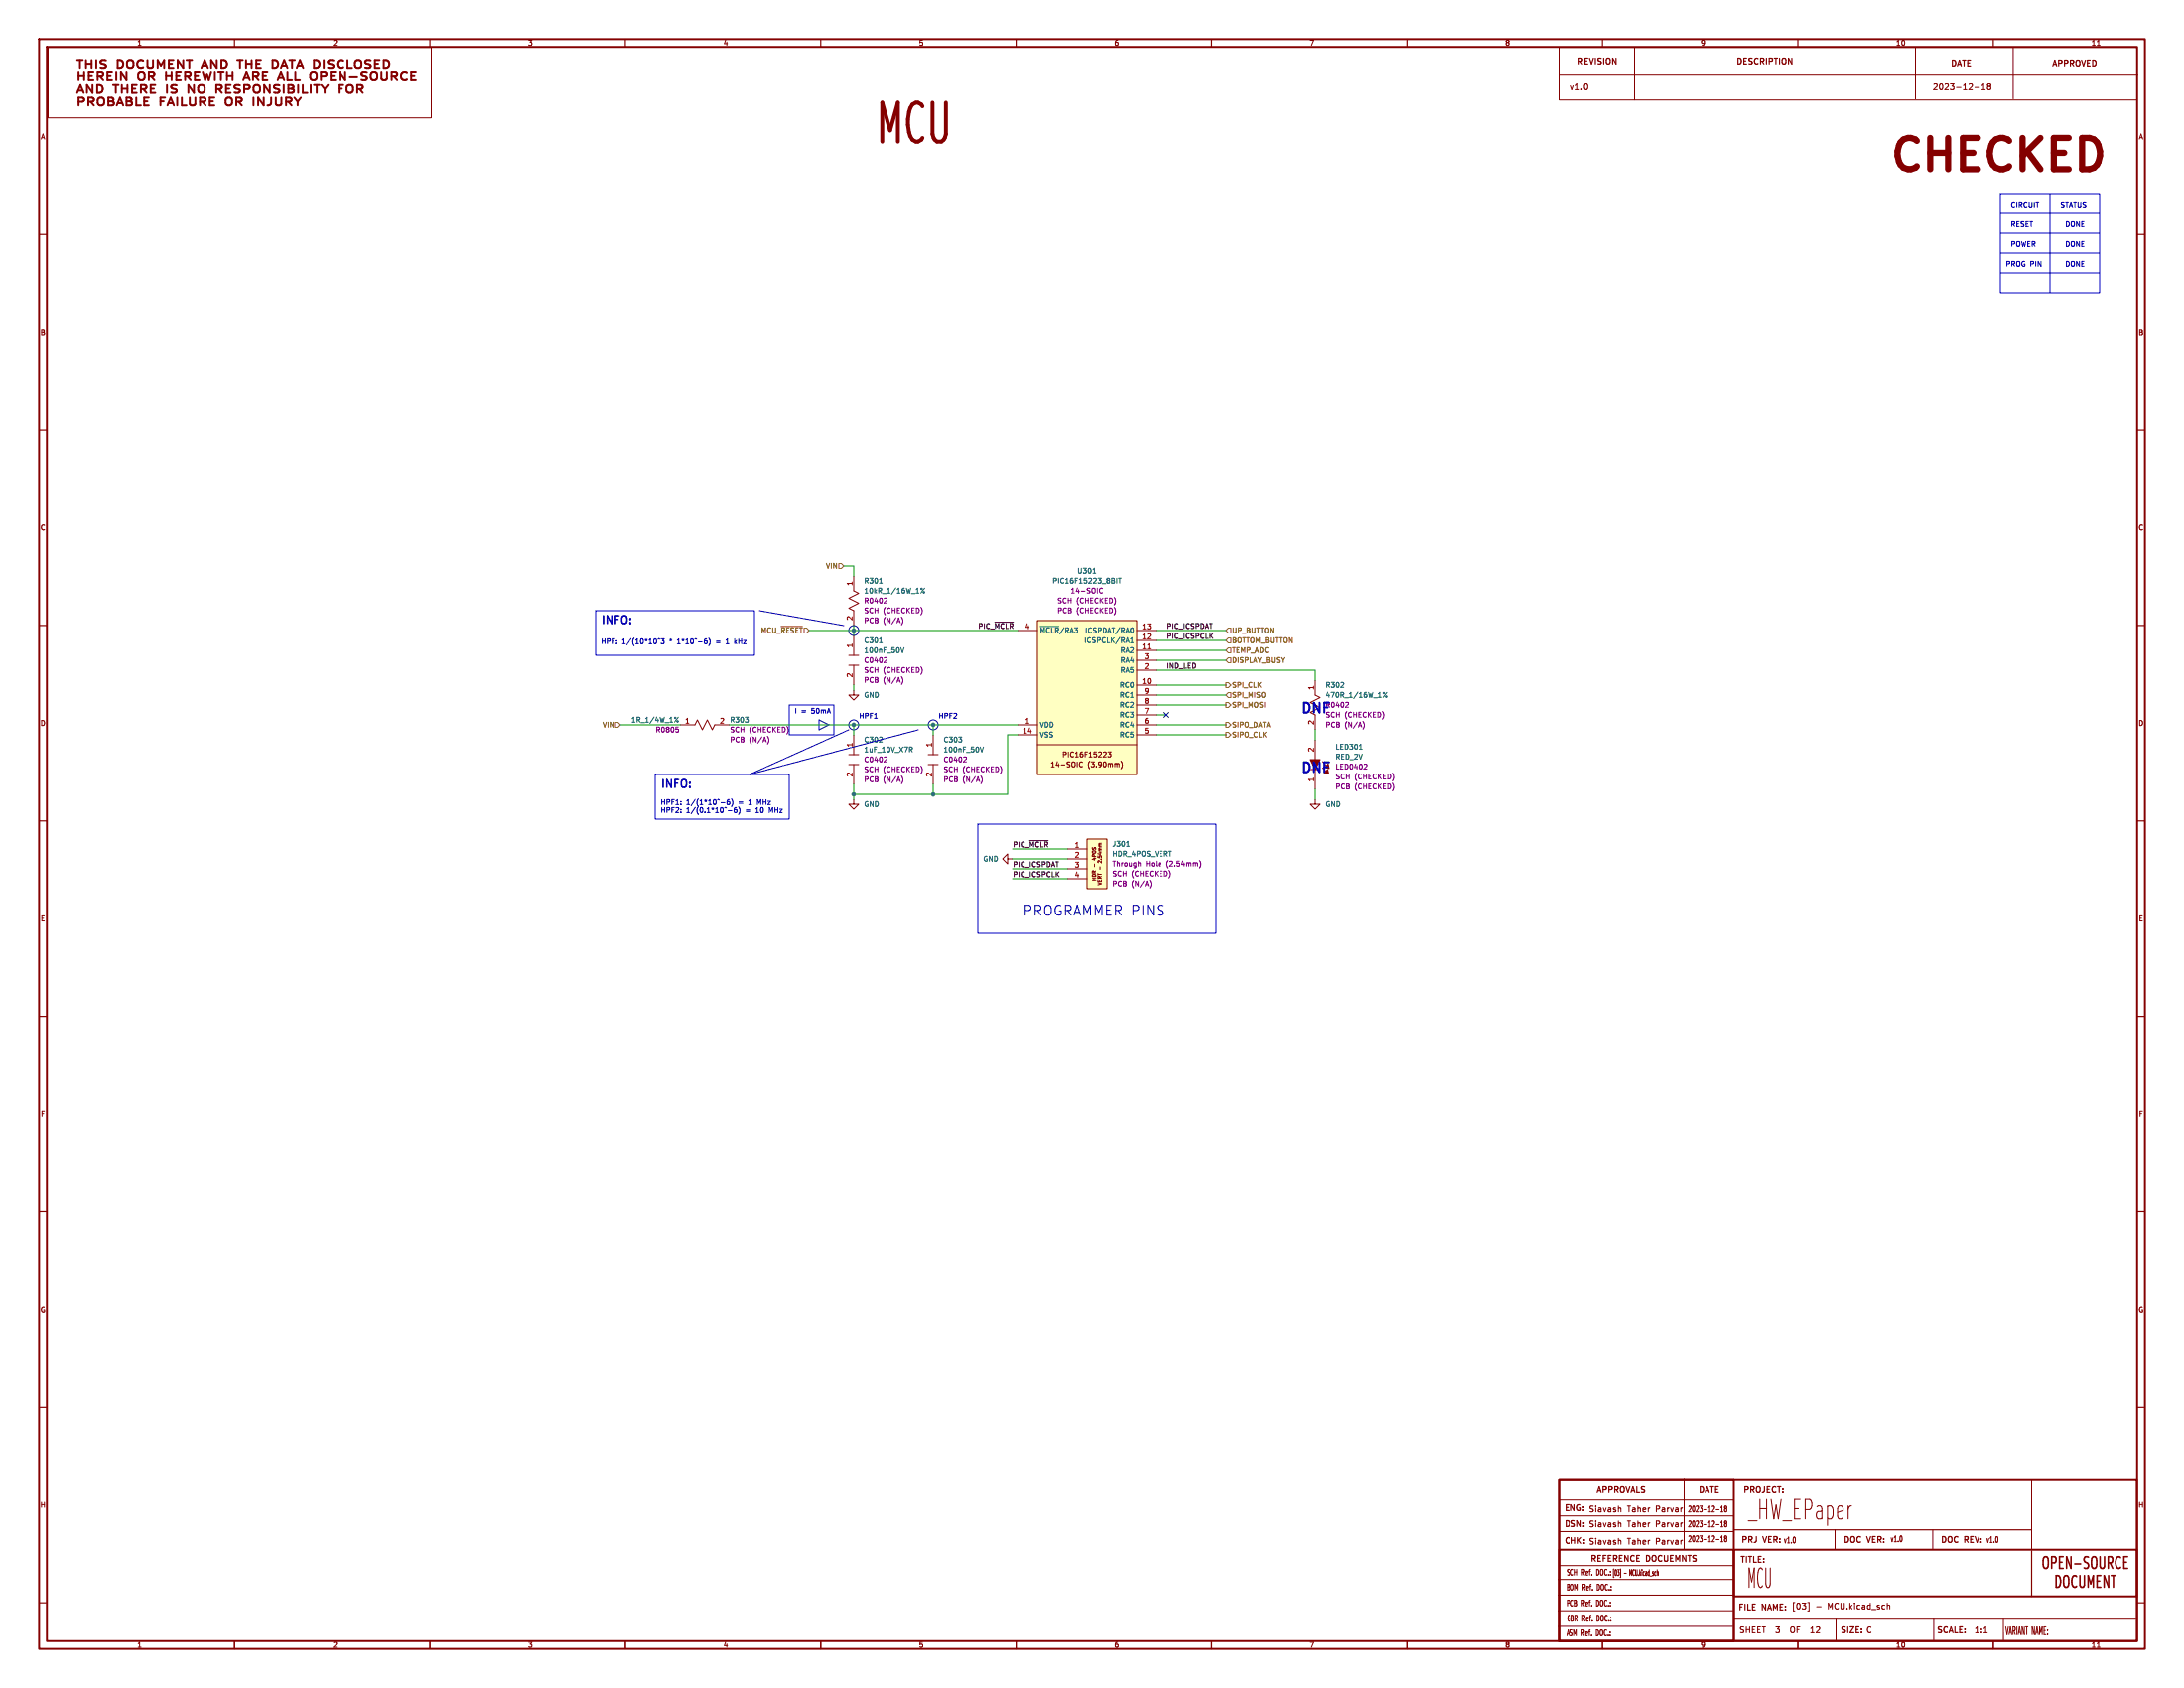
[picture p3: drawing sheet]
<svg xmlns="http://www.w3.org/2000/svg" width="559mm" height="432mm" viewBox="0 0 559 432" stroke-linecap="round" stroke-linejoin="round" font-family="sans-serif">
<g fill="none" stroke="#840000" stroke-width=".5">
<path d="M10 10h538.8v411.8h-538.8zM12 12h534.8v407.8h-534.8zM19.7 15.3h1.5M20.1 18.5v2M20.1 19.5h1.4M20.5 15.3v2M21.5 18.5v2M22 15.3v2M22 16.3h1.4M22.7 19.5h.9M23.4 15.3v2M23.9 18.5h-1.2v2"/>
<path d="M24.6 15.3v2M25 19.6l1.2-.1 .2-.6-.5-.4h-.9v2M25.6 19.6l.8 .9M27.1 15.4a1.04 1.04 0 0 0-1.4 .3l.2 .5 1.1 .4v.5a1.18 1.18 0 0 1-1.3 .1M27.5 19.5h.8M28.7 18.5h-1.2v2h1.2M29.7 18.5v2M30.1 15.3a1.07 1.07 0 0 1 1.4 1 1.07 1.07 0 0 1-1.4 1zM32.4 18.5v2l-1.5-2v2M32.6 15.6a.88 .88 0 0 1 .9-.3 .88 .88 0 0 1 .6 .7v.7a.85 .85 0 0 1-.8 .7 .85 .85 0 0 1-.8-.7zM36.6 15.5a.99 .99 0 0 0-1.5 .8 .99 .99 0 0 0 1.5 .8M37.7 15.3v1.6l.5 .4h.5l.4-.4v-1.6"/>
<path d="M38.1 19.6l1.2-.1 .2-.6-.5-.4h-.9v2M38.7 19.6l.8 .9M40.3 17.3v-2l.9 1.5 .8-1.5v2M42.5 19.5h1.4M42.5 18.5v2M43.2 16.3h.8M43.9 18.5v2M44.4 15.3h-1.2v2h1.2M45.1 19.5h.8M46.3 18.5h-1.2v2M46.9 15.3v2l-1.4-2v2M47.4 19.6l1.2-.1 .2-.6-.5-.4h-.9v2"/>
<path d="M47.7 15.3h1.4M48 19.6l.8 .9M48.4 15.3v2M49.9 19.5h.8M51.1 18.5h-1.2v2M51.5 17.3l.9-2 .8 2M51.8 16.8h1.2M51.9 18.5l.6 2 .5-1.4 .4 1.4 .6-2M55 18.5v2M55.5 15.3v2l-1.5-2v2M55.8 18.5h1.4M56.5 18.5v2"/>
<path d="M56.6 15.3a1.07 1.07 0 0 1 1.5 1 1.07 1.07 0 0 1-1.5 1zM58.1 18.5v2M58.1 19.5h1.4M59.5 18.5v2M60.7 15.3h1.4M61.4 15.3v2M62.5 20h1.2M63 16.3h1.4M63 15.3v2M64.4 15.3v2M64.7 19.6l1.2-.1 .3-.6-.5-.4h-1v2M65.3 19.6l.9 .9"/>
<path d="M65.6 16.3h.8M66.8 15.3h-1.2v2h1.2M67.2 19.5h.9M68.4 18.5h-1.2v2M69.7 15.3a1.07 1.07 0 0 1 1.5 1 1.07 1.07 0 0 1-1.5 1zM71.3 20h1.2M71.9 17.3l.8-2 .9 2M72.1 16.8h1.2M73.6 18.5v2M74 15.3h1.5M74.7 15.3v2M75.6 18.5v2"/>
<path d="M75.9 17.3l.9-2 .8 2M76.2 16.8h1.2M80.3 15.3a1.07 1.07 0 0 1 1.5 1 1.07 1.07 0 0 1-1.5 1zM82.1 19.6l1.2-.1 .3-.6-.5-.4h-1v2M82.8 15.3v2M84.6 19.5h.9M85.3 15.4a1.04 1.04 0 0 0-1.4 .3l.2 .5 1.1 .4v.5a1.18 1.18 0 0 1-1.3 .1M85.8 18.5h-1.2v2M87.8 15.5a.99 .99 0 0 0-1.5 .8 .99 .99 0 0 0 1.5 .8M88.3 18.5v2l-1.4-2v2M88.9 15.3v2h1.2M89.5 19.8h1.9"/>
<path d="M90.9 15.6a.88 .88 0 0 1 .9-.3 .88 .88 0 0 1 .7 .7v.7a.85 .85 0 0 1-.9 .7 .85 .85 0 0 1-.8-.7zM93.9 18.6a1.04 1.04 0 0 0-1.4 .3l.2 .5 1.1 .4 .1 .4M94.9 15.4a1.04 1.04 0 0 0-1.5 .3l.3 .5 1 .4v.5a1.18 1.18 0 0 1-1.3 .1M95.9 16.3h.9M97.1 15.3h-1.2v2h1.2M97.6 18.5v1.7M98.2 15.3a1.07 1.07 0 0 1 1.4 1 1.07 1.07 0 0 1-1.4 1zM99 18.5v1.7M100.2 19.6l1.2-.1 .2-.6-.4-.4h-1v2M100.8 19.6l.8 .9M104.1 18.7a.99 .99 0 0 0-1.2 .1 .99 .99 0 0 0-.2 1.3M105.2 19.5h.9"/>
<path d="M106.4 18.5h-1.2v2h1.2M20.1 26l1.2-.1 .2-.5-.4-.4h-1v2M22.6 26l1.2-.1 .2-.5-.4-.4h-1v2M23.2 26l.8 1M25.1 25.3a.88 .88 0 0 1 .9-.3 .88 .88 0 0 1 .6 .7v.6a.85 .85 0 0 1-.8 .7 .85 .85 0 0 1-.8-.7zM27.7 25h.9l.4 .4-.1 .4-.3 .1 .5 .4-.2 .6-1.2 .1zM27.7 25.9h.9M28.9 21.8h1.4M29.9 27l.8-2 .8 2M30.1 26.4h1.2M32.4 25h.8l.5 .4-.1 .4-.4 .1 .6 .4-.2 .6-1.2 .1zM32.4 25.9h.8"/>
<path d="M34.9 25v2h1.2M35.5 20.3a1.19 1.19 0 0 1 .4-1.8 .82 .82 0 0 1 1.1 .7l-.1 1.1M36.9 25.9h.8M38.1 25h-1.2v2h1.2M41.1 25.9h.8M42.2 25h-1.1v2M42.8 27l.9-2 .8 2M43.1 26.4h1.2M45.3 25v2M46.5 25v2h1.2M48.6 25v1.6l.4 .4h.5l.5-.4v-1.6M51.1 21.9a.97 .97 0 0 1 1.1 .2"/>
<path d="M51.2 26l1.2-.1 .2-.5-.5-.4h-.9v2M51.8 26l.8 1M52.2 23.5a.96 .96 0 0 1-1.1 .2M53.7 25.9h.8M54.9 25h-1.2v2h1.2M57.8 25.3a.88 .88 0 0 1 .9-.3 .88 .88 0 0 1 .7 .7v.6a.85 .85 0 0 1-.8 .7 .85 .85 0 0 1-.9-.7zM60.5 26l1.1-.1 .3-.5-.5-.4h-.9v2M60.9 22.8l.5 .4-.1 .4-.4 .2M61.1 26l.8 1M61.1 21.8l.3 .1M62.2 20.5l.9-2 .8 2M64.9 25v2"/>
<path d="M67.5 25v2l-1.4-2v2M69.4 25v1.4a.8 .8 0 0 1-1 .6M70.6 22.7l.7 .2 .2 .5-.4 .4h-.6M70.6 21.8l.9 .1M70.6 25v1.6l.5 .4h.4l.5-.4v-1.6M71.1 20.5l.8-2 .8 2M73.2 26l1.2-.1 .2-.5-.5-.4h-.9v2M73.8 26l.8 1M75.3 25l.9 1M76.2 26v1M77 25l-.8 1M79.5 20.3a1.19 1.19 0 0 1 .5-1.8 .82 .82 0 0 1 1.1 .7l-.2 1.1"/>
<path d="M82.2 21.8l.9 1M83.1 22.8v1M83.9 21.8l-.8 1M95 20.3a1.19 1.19 0 0 1 .5-1.8 .82 .82 0 0 1 1 .7l-.1 1.1M398.9 378.6h147.8v41.2h-147.8zM398.9 378.6h44.7v41.2h-44.7zM398.9 396.4h44.7v23.4h-44.7zM443.6 396.4h103.1v12h-103.1z"/>
</g>
<g fill="none" stroke="#840000" stroke-width=".3">
<path d="M60 10v2M110 10v2M160 10v2M210 10v2M260 10v2M310 10v2M360 10v2M410 10v2M460 10v2M510 10v2M10 60h2M546.8 60h2"/>
<path d="M10 110h2M546.8 110h2M10 160h2M546.8 160h2M10 210h2M546.8 210h2M10 260h2M546.8 260h2M10 310h2M546.8 310h2M10 360h2M546.8 360h2"/>
<path d="M443.6 391.3h76.2M519.8 396.7v11.7M10 410h2M60 419.8v2M110 419.8v2M160 419.8v2M210 419.8v2M260 419.8v2M310 419.8v2M360 419.8v2M410 419.8v2M460 419.8v2"/>
<path d="M510 419.8v2M546.8 410h2"/>
</g>
<g fill="none" stroke="#840000" stroke-width=".25">
<path d="M12.3 12.1h98.1v18h-98.1zM398.9 12.1h147.8v13.5h-147.8zM398.9 19.2h148.1M418.2 12.1v13.5M490.1 12.1v13.2M515.1 12.1v13.2M536.6 11.6h.7M505.3 22.4h1.1M507.1 23h.8M507.1 21.9l.4-.4v1.5M508.8 22.1l-.3 .3 .1 .4 .2 .2 .4-.1 .2-.2-.1-.5-.2-.1M508.8 22.1l-.3-.3 .3-.3h.4l.2 .2-.3 .4"/>
<path d="M508.8 22.1h.3M218.4 147.3v3.8l1.3 .7-2.5 1.2 2.5 1.3-2.5 1.3 1.2 .6v3.8M265.4 158.8h25.4v39.3h-25.4zM217.2 167.6h2.5M217.2 170.2h2.5M218.4 176.5v1.3h1.3l-1.3 1.3-1.2-1.3h1.2M218.4 162.6v5M218.4 170.2v5.1M260.3 161.3h5.1M290.8 175.3h5.1M290.8 166.4h5.1M290.8 163.8h5.1"/>
<path d="M290.8 161.3h5.1M290.8 171.5h5.1M290.8 168.9h5.1M290.8 177.8h5.1M336.5 174v3.8l1.3 .6-2.5 1.3 2.5 1.3-2.5 1.2 1.2 .7v3.8M174 185.4h3.8l.6-1.2 1.3 2.5 1.3-2.5 1.2 2.5 .7-1.3h3.8M217.2 193h2.5M217.2 195.6h2.5M218.4 188v5M218.4 195.6v5.1M237.5 193h2.5M237.5 195.6h2.5"/>
<path d="M238.8 188v5M238.8 195.6v5.1M260.3 185.4h5.1M260.3 188h5.1M265.4 190.5h25.4M277 195a.56 .56 0 0 0-.8 .5 .56 .56 0 0 0 .8 .5M283.5 192.3h.7l-.4 .5 .4 .2v.5h-.7M286.8 194.7a1.46 1.46 0 0 1 0 1.9M290.8 185.4h5.1M290.8 188h5.1M290.8 182.9h5.1M290.8 180.3h5.1"/>
<path d="M336.5 189.2v5.1M336.5 196.9v5M218.4 204.5v1.2h1.3l-1.3 1.3-1.2-1.3h1.2M257.8 219.7v-1.3l-1.3 1.3 1.3 1.3v-1.3h1.3M273 217.2h5.1M273 219.7h5.1M278.1 214.6h5.1v12.7h-5.1zM279.5 216.8l.1 .5h.2l.4-.5 .1 .5M279.6 217.7h.6l.1 .4-.7 .1zM279.8 219.6h.6M279.9 219.1v-.4l-.3-.1-.1 .5h.9M280.1 219.4v.6l-.7-.2"/>
<path d="M280.9 218.9v.5h.4M281.2 217.7h.6M281.2 218.1h.6M281.2 217.6l.1 .1M281.2 216.5h.6M281.3 219.4v-.4l.3-.1 .2 .2-.1 .3M281.3 219.4h.1M281.3 217.3h.5M281.3 216.9h.5M281.3 216.1l-.1 .4M281.3 216.1h.5M281.5 218v.6l-.6-.2"/>
<path d="M281.7 219.8h.1M281.8 215.7l-.6 .1 .1 .3M336.5 204.5v1.2h1.3l-1.3 1.3-1.2-1.3h1.2M273 222.3h5.1M273 224.8h5.1M279.5 225.1h.9M279.5 224.6h.9M279.6 223.8a.46 .46 0 0 1 .5-.1 .46 .46 0 0 1 .3 .5h-.9zM279.9 224.6v.5M279.9 223.3v-.4l-.3-.1-.1 .5h.9M280 221v.7M280.4 222.8l-.5 .3"/>
<path d="M280.9 223.6h.9M280.9 225.8l.9 .3-.9 .3M280.9 225v.5h.9v-.5M280.9 223.4v.5M281.3 224.2h-.4v.5h.9M281.3 224.2h.1M281.3 225.2v.3M281.3 224.2l.1 .5M281.4 221.7v.7M281.8 220.2v.5l-.6-.5-.3 .1 .1 .4M281.8 224.2l-.4 .3M430.9 378.4v17.8"/>
<path d="M519.8 378.6v17.6M398.9 383.7h44.7M398.9 387.8h44.7M398.9 391.8h44.7M414.3 385.8l.4 .2v.8M414.3 389.6l.4 .2v.8M414.3 394l.4 .2v.8M439.1 390h.8M439.1 386.2h.8M439.1 393.8h.8M440.3 390.6h.6M440.3 385.7l.3-.4v1.5"/>
<path d="M440.3 389.5l.3-.4v1.5M440.3 393.3l.3-.4v1.5M440.3 386.8h.6M440.3 394.4h.6M441.4 389.7l-.2 .3 .2 .6 .4-.3-.2-.6M441.4 389.7a.34 .34 0 0 1-.2-.5 .34 .34 0 0 1 .6 0 .34 .34 0 0 1-.2 .5M441.4 385.9a.34 .34 0 0 1-.2-.5 .34 .34 0 0 1 .6 0 .34 .34 0 0 1-.2 .5M441.4 385.9l-.2 .3 .2 .6 .4-.3-.2-.6M441.4 393.5a.34 .34 0 0 1-.2-.5 .34 .34 0 0 1 .6 0 .34 .34 0 0 1-.2 .5M441.4 393.5l-.2 .3 .2 .6 .4-.3-.2-.6M441.4 389.7h.2M441.4 385.9h.2"/>
<path d="M441.4 393.5h.2M469.5 391.3v4.9M494.5 391.3v4.9M398.7 404h44.7M398.7 408h44.7M398.7 412h44.7M398.7 416h44.7M398.9 400.5h44.7M443.6 414.2h102.9M458.4 416.2l-.2 .5 .2 .9M462.5 409.9h.4v2.2h-.4M463.3 417.7h.9"/>
<path d="M463.3 416.6l.4-.4v1.5M464.8 411h1.1M469.8 414.2v5.3M482.9 410.7h.5l.1 .9M494.8 414.2v5.3M507.6 417.7h.9M512.6 414.2v5.4M536.6 421.4h.7"/>
</g>
<g fill="none" stroke="#840000" stroke-width=".4">
<path d="M523 398.3l.2-.1 .6 .1a2.55 2.55 0 0 1-.2 2.9l-.6-.1a2.96 2.96 0 0 1 0-2.8zM524.9 399.8h.8l.3-.3 .1-.7-.4-.6h-.8v3M526.9 399.6h.7M527.9 398.2h-1v3h1M529.9 398.2v3l-1.2-3v3M534.4 398.3l-.3-.1a.79 .79 0 0 0-.9 .7 .79 .79 0 0 0 .8 .9 .75 .75 0 0 1 .3 1 .75 .75 0 0 1-1.1 .3M535.4 398.3l.2-.1 .6 .1a2.54 2.54 0 0 1-.2 2.9l-.6-.1a2.98 2.98 0 0 1 0-2.8zM537.3 398.2v2.4l.4 .6 .6-.1 .2-.5v-2.4M539.4 399.8h.8l.3-.3 .1-.7-.4-.6h-.8v3M539.9 399.8l.7 1.4M542.6 398.5l-.4-.3a1.27 1.27 0 0 0-.9 1.7 1.1 1.1 0 0 0 .9 1.3l.4-.3M543.4 399.6h.7"/>
<path d="M544.4 398.2h-1v3h1M526.1 403h.5a2 2 0 0 1 0 3h-.5zM528.3 403.2l.2-.2 .5 .2a2.55 2.55 0 0 1-.2 2.8l-.5-.1a2.98 2.98 0 0 1 0-2.7zM530.8 400.1h1.6M531.3 403.3l-.4-.3a1.27 1.27 0 0 0-.8 1.7 1.1 1.1 0 0 0 .8 1.3l.4-.3M532.2 403v2.5l.4 .5h.3l.4-.5v-2.5M534.3 406v-3l.6 2.2 .7-2.2v3M536.6 404.5h.6M537.5 403h-.9v3h.9M539.5 403v3l-1.1-3v3M540.2 403h1.1M540.8 403v3"/>
</g>
<g fill="none" stroke="#006464" stroke-width=".25">
<path d="M225 149.2h.7M236.6 150.4l-1 1.3M279.6 146.6h.8M285.7 147.9v1.3M286.1 147.9h.8M286.5 147.9v1.3M225 164.4h.7M230.5 165.7l.4 1.2 .4-1.2M266.2 160.2h4.7M289.3 164.4h.7M289.3 163.5l.3-.4v1.3M289.7 160.6a.8 .8 0 0 1 0 1.3"/>
<path d="M354.9 177.1l-1 1.3M172.8 183.5l.1 .1-.1 .2M173.5 183.5l-.9 1.2M232.7 191.1h.5l.2 .2-.1 .4h-.6M233 191.7l.4 .6M250.8 191.1l.4 1.2 .4-1.2M347.9 191.7h.7M288.2 216.5h.7"/>
<circle cx="235.8" cy="150.6" r=".18"/>
<circle cx="236.4" cy="151.5" r=".18"/>
<circle cx="354.1" cy="177.3" r=".18"/>
<circle cx="354.7" cy="178.2" r=".18"/>
<circle cx="173.4" cy="184.6" r=".18"/>
</g>
<g fill="none" stroke="#840084" stroke-width=".25">
<path d="M226.7 153l.3 .2-.1 .3-.7 .7h.8M230.7 157.9a1.47 1.47 0 0 1-.1 1.9M282.1 150.6a.56 .56 0 0 0-.8 .5 .56 .56 0 0 0 .8 .5M226.7 168.2l.3 .3-.1 .3-.7 .7h.8M230.7 173.2a1.47 1.47 0 0 1-.1 1.9M344.8 179.6l.3 .3-.1 .3-.7 .7h.8M173 186h.6M173.4 186.5l.2 .2-.2 .6M196.4 188.4a1.47 1.47 0 0 1 0 1.9M226.7 193.6l.3 .3-.1 .3-.7 .7h.8M230.7 198.6a1.47 1.47 0 0 1-.1 1.9M247 193.6l.3 .3-.1 .3-.7 .7h.8"/>
<path d="M251 198.6a1.47 1.47 0 0 1 0 1.9M348.8 184.6a1.47 1.47 0 0 1 0 1.9M349.5 195.5l.3 .2-.1 .3-.7 .7h.8M291.4 220.7l.4 .2v.7M294.2 225.2a1.47 1.47 0 0 1-.1 1.9M306.9 220.1a1.46 1.46 0 0 1 0 1.9"/>
</g>
<g fill="#ffffc2" stroke="#ffffc2" stroke-width=".25">
<path d="M278.1 214.6h5.1v12.7h-5.1z"/>
<path d="M265.4 158.8h25.4v39.3h-25.4z"/>
</g>
<path d="M293.6 166h.7" fill="none" stroke="#a90000" stroke-width=".25"/>
<path d="M214.6 144.1h.7l.6 .7-.6 .6h-.7zM199.8 160.2h5.5M313.7 174.6h.6l.7 .7-.7 .6h-.6zM313.7 179.7h.6l.7 .6-.7 .7h-.6zM314.3 165.7h.7v1.3h-.7l-.6-.6zM314.3 160.7h.7v1.2h-.7l-.6-.6zM314.3 177.2h.7v1.2h-.7l-.6-.6zM314.3 168.3h.7v1.2h-.7l-.6-.6zM314.3 163.2h.7v1.3h-.7l-.6-.7zM157.5 184.8h.6l.6 .6-.6 .7h-.6zM313.7 184.8h.6l.7 .6-.7 .7h-.6zM313.7 187.3h.6l.7 .7-.7 .6h-.6z" fill="none" stroke="#725600" stroke-width=".25"/>
<path d="M254.5 159.2h4.8M263.4 215h4.8" fill="none" stroke="#0f0f0f" stroke-width=".25"/>
<g fill="none" stroke="#0000c2" stroke-width=".25">
<path d="M511.8 49.5h25.4v25.4h-25.4zM511.8 59.7h25.4M511.8 54.6h25.4M524.5 49.5v25.4M511.8 69.9h25.4M511.8 64.8h25.4M152.4 156.2h40.6v11.4h-40.6zM194.3 156.2l21.6 3.8M168.3 163.5l.3-.1 .2 .1M169.1 163.4h.8l-.4 .5 .4 .1v.6h-.8M180.6 163.4h.2M180.7 163.9l.2 .2-.2 .6"/>
<path d="M181.3 163.2a1.46 1.46 0 0 1 0 2M185.8 164.7h.7M186 163.6l-.2 .2M188 163.4v1.3M188.1 164.2l.4 .5M188.5 163.8l-.5 .5M167.6 198.1h34.3v11.5h-34.3zM201.9 180.3h11.5v7.7h-11.5zM209.5 184.2l2.6 1.2-2.6 1.3zM217.2 186.7l-25.4 11.4 43.1-11.4M184.5 205.3h1M186.3 207.4h1"/>
<path d="M186.6 204.6l-.5 .3-.1 .7 .2 .2 .5-.1-.1-.6-.4-.1-.2 .3M187.2 204.4a1.46 1.46 0 0 1 0 1.9M188.4 206.6l-.5 .3-.1 .7 .3 .3 .4-.2-.1-.6h-.3l-.3 .2M189 206.4a1.46 1.46 0 0 1 0 2M250.2 210.8h60.9v28h-60.9z"/>
<circle cx="218.4" cy="161.3" r="1.27"/>
<circle cx="218.4" cy="185.4" r="1.27"/>
<circle cx="238.8" cy="185.4" r="1.27"/>
</g>
<g fill="none" stroke="#009600" stroke-width=".25">
<path d="M215.9 144.8h2.5v2.5M207 161.3h53.3M218.4 160v2.6M218.4 175.3v1.2M295.9 161.3h17.8M295.9 171.5h40.6v2.5M295.9 177.8h17.8M295.9 163.8h17.8M295.9 175.3h17.8M295.9 168.9h17.8M295.9 166.4h17.8M158.7 185.4h15.3"/>
<path d="M186.7 185.4h73.6M218.4 185.4v2.6M238.8 185.4v2.6M260.3 188h-2.5v15.2h-39.4M295.9 188h17.8M295.9 180.3h17.8M295.9 182.9h2.5M295.9 185.4h17.8M336.5 186.7v2.5M218.4 200.7v3.8M238.8 200.7v2.5M259.1 217.2h13.9"/>
<path d="M259.1 219.7h13.9M336.5 201.9v2.6M259.1 224.8h13.9M259.1 222.3h13.9"/>
</g>
<path d="M297.8 182.3l1.3 1.2M299.1 182.3l-1.3 1.2" fill="none" stroke="#000084" stroke-width=".25"/>
<g fill="#009600" stroke="#009600" stroke-width=".25">
<circle cx="238.8" cy="185.4" r=".46"/>
<circle cx="218.4" cy="161.3" r=".46"/>
<circle cx="218.4" cy="185.4" r=".46"/>
<circle cx="218.4" cy="203.2" r=".46"/>
<circle cx="238.8" cy="203.2" r=".46"/>
</g>
<text font-size="13.9" fill="#840000" x="223.6" y="38.2">MCU</text>
<text font-size="11.1" fill="#840000" x="481.8" y="46.1">CHECKED</text>
<g font-size="7" fill="#840000">
<text x="447.2" y="389.1">_HW_EPaper</text>
<text x="446.9" y="406.6">MCU</text>
</g>
<g font-size="3.5" fill="#0000c2">
<text x="332.7" y="182.6">DNF</text>
<text x="332.7" y="197.9">DNF</text>
<text x="261.6" y="234.4">PROGRAMMER PINS</text>
</g>
<g font-size="2.8" fill="#840000">
<text x="19.2" y="23">THIS</text>
<text x="30.2" y="23">DOCUMENT</text>
<text x="53" y="23">AND</text>
<text x="63.1" y="23">THE</text>
<text x="72.8" y="23">DATA</text>
<text x="84.4" y="23">DISCLOSED</text>
<text x="513" y="418.5">VARIANT NAME:</text>
</g>
<g font-size="2.8" fill="#0000c2">
<text x="153.7" y="159.8">INFO:</text>
<text x="168.9" y="201.7">INFO:</text>
</g>
<g font-size="2.1" fill="#840000">
<text x="403.5" y="16.9">REVISION</text>
<text x="444.1" y="16.9">DESCRIPTION</text>
<text x="499" y="17.4">DATE</text>
<text x="524.9" y="17.4">APPROVED</text>
<text x="401.7" y="23.3">v1.0</text>
<text x="494.4" y="23.3">2023-12-18</text>
<text x="408.3" y="382.4">APPROVALS</text>
<text x="434.5" y="382.4">DATE</text>
<text x="445.9" y="382.4">PROJECT:</text>
<text x="400.2" y="386.9">ENG: Siavash</text>
<text x="416.3" y="387.1">Taher</text>
<text x="423.6" y="387.1">Parvar</text>
<text x="431.8" y="387.1">2023-12-18</text>
<text x="400.2" y="391">DSN: Siavash</text>
<text x="400.2" y="395.3">CHK: Siavash</text>
<text x="416.3" y="390.9">Taher</text>
<text x="416.3" y="395.3">Taher</text>
<text x="423.6" y="390.9">Parvar</text>
<text x="423.6" y="395.3">Parvar</text>
<text x="431.8" y="390.9">2023-12-18</text>
<text x="431.8" y="394.7">2023-12-18</text>
<text x="445.4" y="395.1">PRJ</text>
<text x="451.3" y="395.1">VER:v1.0</text>
<text x="471.6" y="395.1">DOC</text>
<text x="477.9" y="395.1">VER: v1.0</text>
<text x="496.4" y="395.1">DOC</text>
<text x="502.8" y="395.1">REV: v1.0</text>
<text x="406.8" y="399.9">REFERENCE</text>
<text x="421.3" y="399.9">DOCUEMNTS</text>
<text x="445.1" y="400.2">TITLE:</text>
<text x="400.7" y="407.1">BOM Ref. DOC.:</text>
<text x="400.7" y="403.3">SCH Ref. DOC.:[03]</text>
<text x="415.6" y="403.3">- MCU.kicad_sch</text>
<text x="400.7" y="411.2">PCB Ref. DOC.:</text>
<text x="444.6" y="412.3">FILE</text>
<text x="450.9" y="412.3">NAME: [03]</text>
<text x="467.7" y="411.9">MCU.kicad_sch</text>
<text x="400.7" y="418.8">ASM Ref. DOC.:</text>
<text x="400.8" y="415.1">GBR Ref. DOC.:</text>
<text x="444.9" y="418">SHEET</text>
<text x="454.6" y="418">3</text>
<text x="458.9" y="418">OF</text>
<text x="464.7" y="418">12</text>
<text x="470.8" y="418.2">SIZE: C</text>
<text x="495.4" y="418.2">SCALE:</text>
<text x="505.1" y="418">1:1</text>
</g>
<g font-size="1.8" fill="#840000">
<text x="35" y="11.9">1</text>
<text x="85" y="11.9">2</text>
<text x="135" y="11.9">3</text>
<text x="185" y="11.9">4</text>
<text x="235" y="11.9">5</text>
<text x="285" y="11.9">6</text>
<text x="335" y="11.9">7</text>
<text x="385" y="11.9">8</text>
<text x="435" y="11.9">9</text>
<text x="485" y="11.9">10</text>
<text x="535" y="11.9">11</text>
<text x="10.3" y="35.9">A</text>
<text x="547.1" y="35.9">A</text>
<text x="10.3" y="85.9">B</text>
<text x="547.1" y="85.9">B</text>
<text x="10.3" y="135.9">C</text>
<text x="547.1" y="135.9">C</text>
<text x="10.3" y="185.9">D</text>
<text x="547.1" y="185.9">D</text>
<text x="268.7" y="196.5">14-SOIC</text>
<text x="271.7" y="193.9">PIC16F15223</text>
<text x="278.3" y="196.5">(3.90mm)</text>
<text x="10.3" y="235.9">E</text>
<text x="547.1" y="235.9">E</text>
<text x="10.3" y="285.9">F</text>
<text x="547.1" y="285.9">F</text>
<text x="10.3" y="335.9">G</text>
<text x="547.1" y="335.9">G</text>
<text x="10.2" y="385.9">H</text>
<text x="547" y="385.9">H</text>
<text x="35" y="421.7">1</text>
<text x="85" y="421.7">2</text>
<text x="135" y="421.7">3</text>
<text x="185" y="421.7">4</text>
<text x="235" y="421.7">5</text>
<text x="285" y="421.7">6</text>
<text x="335" y="421.7">7</text>
<text x="385" y="421.7">8</text>
<text x="435" y="421.7">9</text>
<text x="485" y="421.7">10</text>
<text x="535" y="421.7">11</text>
</g>
<g font-size="1.8" fill="#0000c2">
<text x="514.3" y="53.1">CIRCUIT</text>
<text x="527" y="53.1">STATUS</text>
<text x="514.3" y="58.2">RESET</text>
<text x="528.3" y="58.2">DONE</text>
<text x="514.3" y="63.3">POWER</text>
<text x="528.3" y="63.3">DONE</text>
<text x="513.1" y="68.3">PROG PIN</text>
<text x="528.3" y="68.3">DONE</text>
<text x="153.7" y="164.9">HPF:</text>
<text x="159.1" y="164.9">1/(10*10^3</text>
<text x="171.4" y="164.9">*</text>
<text x="173.6" y="164.9">1*10^-6)</text>
<text x="183.7" y="164.9">=</text>
<text x="186.4" y="164.9">1</text>
<text x="188.8" y="164.9">kHz</text>
<text x="203.2" y="182.6">I</text>
<text x="205" y="182.6">=</text>
<text x="207.7" y="182.6">50mA</text>
<text x="219.7" y="183.9">HPF1</text>
<text x="240" y="183.9">HPF2</text>
<text x="339.1" y="181.2">R0402</text>
<text x="168.9" y="206">HPF1:</text>
<text x="168.9" y="208">HPF2:</text>
<text x="175.6" y="206">1/(1*10^-6)</text>
<text x="175.6" y="208">1/(0.1*10^-6)</text>
<text x="189.1" y="206">=</text>
<text x="190.9" y="208">=</text>
<text x="191.8" y="206">1</text>
<text x="193.6" y="208">10</text>
<text x="194.2" y="206">MHz</text>
<text x="197.2" y="208">MHz</text>
</g>
<g font-size="1.8" fill="#725600">
<text x="211.2" y="145.6">VIN</text>
<text x="194.6" y="162.2">MCU_~{RESET}</text>
<text x="315.2" y="167.2">TEMP_ADC</text>
<text x="315.2" y="162.2">UP_BUTTON</text>
<text x="315.2" y="164.7">BOTTOM_BUTTON</text>
<text x="315.2" y="169.8">DISPLAY_BUSY</text>
<text x="315.2" y="176.1">SPI_CLK</text>
<text x="315.2" y="178.7">SPI_MISO</text>
<text x="315.2" y="181.2">SPI_MOSI</text>
<text x="154.1" y="186.3">VIN</text>
<text x="315.2" y="186.3">SIPO_DATA</text>
<text x="315.2" y="188.8">SIPO_CLK</text>
</g>
<g font-size="1.8" fill="#a90000">
<text x="218.2" y="149.9" transform="rotate(-90 218.2 149.9)">1</text>
<text x="218.2" y="158.8" transform="rotate(-90 218.2 158.8)">2</text>
<text x="292.1" y="161">13</text>
<text x="218.2" y="165.8" transform="rotate(-90 218.2 165.8)">1</text>
<text x="292.1" y="166.1">11</text>
<text x="292.1" y="163.6">12</text>
<text x="218.2" y="173.4" transform="rotate(-90 218.2 173.4)">2</text>
<text x="292.7" y="171.2">2</text>
<text x="292.7" y="168.7">3</text>
<text x="292.1" y="175">10</text>
<text x="292.7" y="177.5">9</text>
<text x="336.3" y="176.6" transform="rotate(-90 336.3 176.6)">1</text>
<text x="175.2" y="185.2">1</text>
<text x="184.1" y="185.2">2</text>
<text x="262.2" y="185.2">1</text>
<text x="292.7" y="185.2">6</text>
<text x="292.7" y="182.6">7</text>
<text x="292.7" y="180.1">8</text>
<text x="336.3" y="185.5" transform="rotate(-90 336.3 185.5)">2</text>
<text x="218.2" y="191.2" transform="rotate(-90 218.2 191.2)">1</text>
<text x="238.5" y="191.2" transform="rotate(-90 238.5 191.2)">1</text>
<text x="261.6" y="187.7">14</text>
<text x="292.7" y="187.7">5</text>
<text x="336.3" y="192.5" transform="rotate(-90 336.3 192.5)">2</text>
<text x="218.2" y="198.8" transform="rotate(-90 218.2 198.8)">2</text>
<text x="238.5" y="198.8" transform="rotate(-90 238.5 198.8)">2</text>
<text x="336.3" y="200.1" transform="rotate(-90 336.3 200.1)">1</text>
<text x="274.9" y="216.9">1</text>
<text x="274.9" y="219.5">2</text>
<text x="274.9" y="222">3</text>
<text x="274.9" y="224.5">4</text>
</g>
<g font-size="1.8" fill="#006464">
<text x="221" y="149.5">R301</text>
<text x="269.2" y="149.5">PIC16F15223_8BIT</text>
<text x="275.5" y="146.9">U301</text>
<text x="221" y="152">10kR_1/16W_1%</text>
<text x="221" y="164.7">C301</text>
<text x="221" y="167.2">100nF_50V</text>
<text x="265.9" y="162.2">~{MCLR}/RA3 ICSPDAT/RA0</text>
<text x="277.3" y="164.7">ICSPCLK/RA1</text>
<text x="286.6" y="167.2">RA2</text>
<text x="286.6" y="172.3">RA5</text>
<text x="286.6" y="169.8">RA4</text>
<text x="221" y="178.7">GND</text>
<text x="286.4" y="176.1">RC0</text>
<text x="286.4" y="178.7">RC1</text>
<text x="339.1" y="176.1">R302</text>
<text x="339.1" y="178.7">470R_1/16W_1%</text>
<text x="161.4" y="185">1R_1/4W_1%</text>
<text x="186.7" y="185">R303</text>
<text x="286.4" y="183.7">RC3</text>
<text x="286.4" y="181.2">RC2</text>
<text x="221" y="190.1">C302</text>
<text x="241.3" y="190.1">C303</text>
<text x="265.9" y="186.3">VDD</text>
<text x="265.9" y="188.8">VSS</text>
<text x="286.4" y="188.8">RC5</text>
<text x="286.4" y="186.3">RC4</text>
<text x="341.6" y="191.9">LED301</text>
<text x="221" y="192.6">1uF_10V_X7R</text>
<text x="241.3" y="192.6">100nF_50V</text>
<text x="341.6" y="194.5">RED_2V</text>
<text x="221" y="206.6">GND</text>
<text x="339.1" y="206.6">GND</text>
<text x="251.5" y="220.6">GND</text>
<text x="284.5" y="216.8">J301</text>
<text x="284.5" y="219.3">HDR_4POS_VERT</text>
</g>
<g font-size="1.8" fill="#840084">
<text x="221" y="154.5">R0402</text>
<text x="270.4" y="154.5">SCH</text>
<text x="273.8" y="152">14-SOIC</text>
<text x="275.4" y="154.5">(CHECKED)</text>
<text x="221" y="157.1">SCH</text>
<text x="221" y="159.6">PCB</text>
<text x="226" y="157.1">(CHECKED)</text>
<text x="226" y="159.6">(N/A)</text>
<text x="270.4" y="157.1">PCB</text>
<text x="275.4" y="157.1">(CHECKED)</text>
<text x="221" y="172.3">SCH</text>
<text x="221" y="169.8">C0402</text>
<text x="226" y="172.3">(CHECKED)</text>
<text x="221" y="174.9">PCB</text>
<text x="226" y="174.9">(N/A)</text>
<text x="339.1" y="183.7">SCH</text>
<text x="344.1" y="183.7">(CHECKED)</text>
<text x="167.6" y="187.6">R0805</text>
<text x="186.7" y="187.6">SCH</text>
<text x="186.7" y="190.1">PCB</text>
<text x="191.7" y="187.6">(CHECKED)</text>
<text x="191.7" y="190.1">(N/A)</text>
<text x="339.1" y="186.3">PCB</text>
<text x="344.1" y="186.3">(N/A)</text>
<text x="221" y="197.7">SCH</text>
<text x="221" y="195.2">C0402</text>
<text x="226" y="197.7">(CHECKED)</text>
<text x="241.3" y="197.7">SCH</text>
<text x="241.3" y="195.2">C0402</text>
<text x="246.3" y="197.7">(CHECKED)</text>
<text x="341.6" y="197">LED0402</text>
<text x="221" y="200.3">PCB</text>
<text x="226" y="200.3">(N/A)</text>
<text x="241.3" y="200.3">PCB</text>
<text x="246.3" y="200.3">(N/A)</text>
<text x="341.6" y="199.6">SCH</text>
<text x="341.6" y="202.1">PCB</text>
<text x="346.6" y="199.6">(CHECKED)</text>
<text x="346.6" y="202.1">(CHECKED)</text>
<text x="284.5" y="221.8">Through</text>
<text x="293.2" y="221.8">Hole</text>
<text x="298.6" y="221.8">(2.54mm)</text>
<text x="284.5" y="224.4">SCH</text>
<text x="284.5" y="226.9">PCB</text>
<text x="289.5" y="224.4">(CHECKED)</text>
<text x="289.5" y="226.9">(N/A)</text>
</g>
<g font-size="1.8" fill="#0f0f0f">
<text x="250.2" y="160.9">PIC_~{MCLR} 4</text>
<text x="298.4" y="160.9">PIC_ICSPDAT</text>
<text x="298.4" y="163.5">PIC_ICSPCLK</text>
<text x="298.4" y="171.1">IND_LED</text>
<text x="259.1" y="216.8">PIC_~{MCLR}</text>
<text x="259.1" y="221.9">PIC_ICSPDAT</text>
<text x="259.1" y="224.4">PIC_ICSPCLK</text>
</g>
<text font-size="1.2" fill="#840000" x="281.3" y="217.2" transform="rotate(-90 281.3 217.2)">-</text>
</svg>
